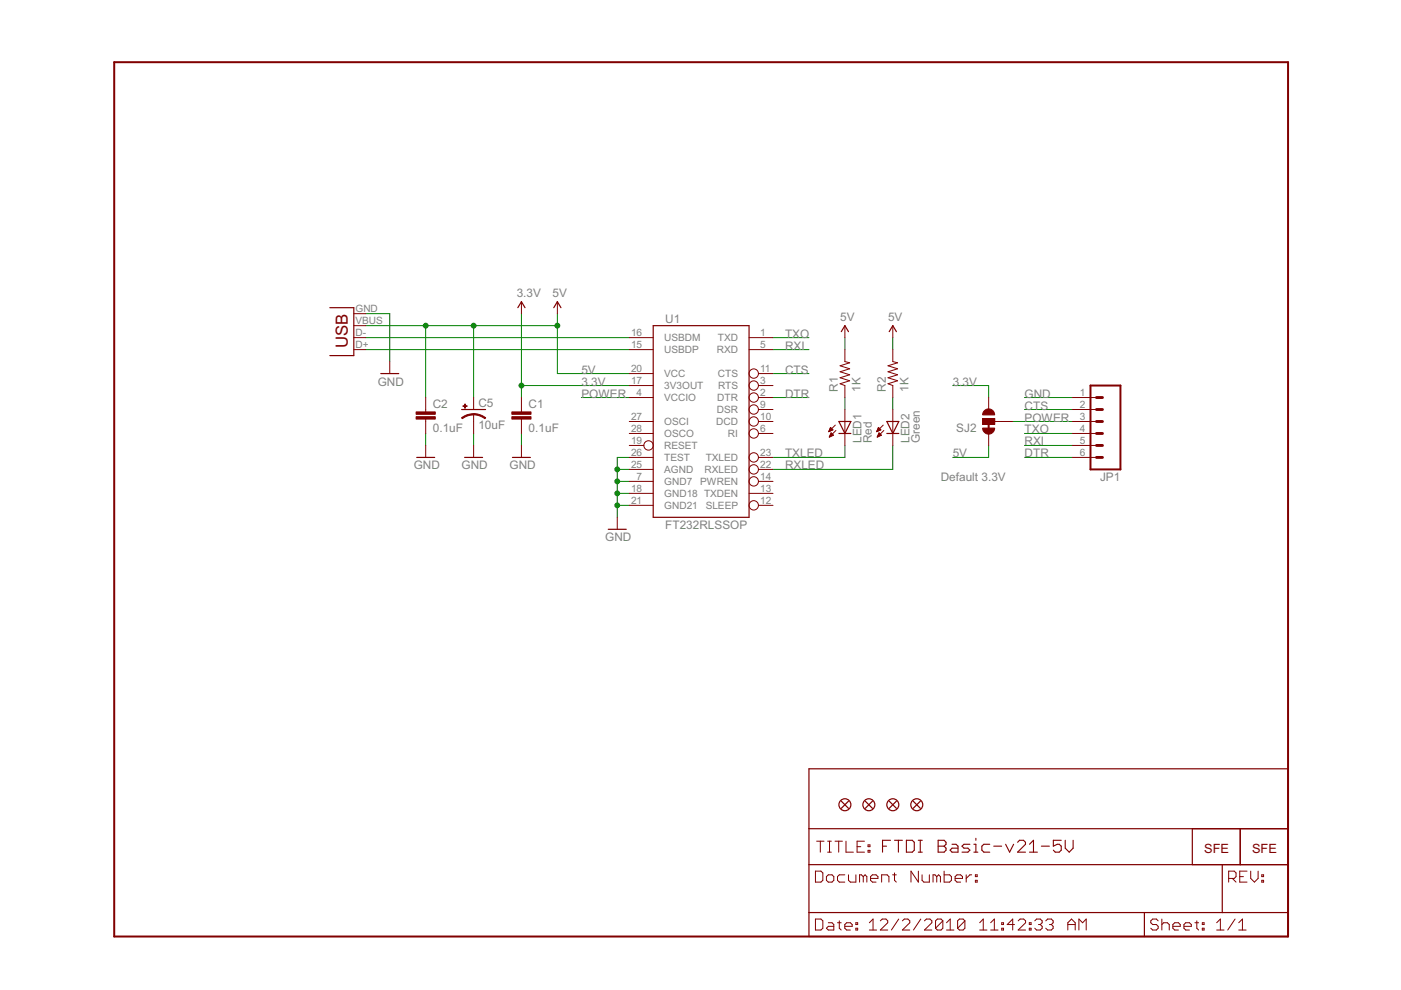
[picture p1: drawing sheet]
<svg xmlns="http://www.w3.org/2000/svg" width="297mm" height="210mm" viewBox="0 0 297 210" stroke-linecap="round" stroke-linejoin="round" font-family="sans-serif">
<g fill="#008000" stroke="#008000" stroke-width=".21">
<path d="M110.6 91.9v2.5z"/>
<path d="M77.6 66.5h5z"/>
<path d="M82.6 66.5v10.2z"/>
<path d="M130.9 97h2.5z"/>
<path d="M130.9 97v2.5z"/>
<path d="M130.9 99.5h2.5z"/>
<path d="M130.9 99.5v2.6z"/>
<path d="M130.9 102.1h2.5z"/>
<path d="M130.9 104.6h2.5z"/>
<path d="M130.9 102.1v2.5z"/>
<path d="M130.9 107.1h2.5z"/>
<path d="M130.9 104.6v2.5z"/>
<path d="M130.9 107.1v2.6z"/>
<path d="M90.3 91.9v2.5z"/>
<path d="M100.4 91.9v2.5z"/>
<path d="M217.2 84.3h10.2z"/>
<path d="M77.6 71.6h55.8z"/>
<path d="M77.6 74.1h55.8z"/>
<path d="M163.9 79.2h7.6z"/>
<path d="M217.2 86.8h10.2z"/>
<path d="M163.9 84.3h7.6z"/>
<path d="M217.2 97h10.2z"/>
<path d="M110.6 66.5v15.2z"/>
<path d="M110.6 81.7h22.8z"/>
<path d="M110.6 81.7v2.6z"/>
<path d="M209.6 81.7v2.6z"/>
<path d="M202 81.7h7.6z"/>
<path d="M163.9 97h15.2z"/>
<path d="M179.1 94.4v2.6z"/>
<path d="M163.9 99.5h25.4z"/>
<path d="M189.3 94.4v5.1z"/>
<path d="M179.1 84.3v2.5z"/>
<path d="M189.3 84.3v2.5z"/>
<path d="M163.9 71.6h7.6z"/>
<path d="M217.2 91.9h10.2z"/>
<path d="M163.9 74.1h7.6z"/>
<path d="M217.2 94.4h10.2z"/>
<path d="M123.3 84.3h10.1z"/>
<path d="M214.7 89.4h12.7z"/>
<path d="M90.3 69h10.1z"/>
<path d="M100.4 69h17.8z"/>
<path d="M118.2 69v10.2z"/>
<path d="M118.2 79.2h15.2z"/>
<path d="M100.4 69v15.3z"/>
<path d="M90.3 69v15.3z"/>
<path d="M77.6 69h12.7z"/>
<path d="M118.2 66.5v2.5z"/>
<path d="M179.1 71.6v2.5z"/>
<path d="M189.3 71.6v2.5z"/>
<path d="M209.6 94.4v2.6z"/>
<path d="M202 97h7.6z"/>
<circle cx="130.9" cy="99.5" r=".51"/>
<circle cx="130.9" cy="102.1" r=".51"/>
<circle cx="130.9" cy="104.6" r=".51"/>
<circle cx="130.9" cy="107.1" r=".51"/>
<circle cx="110.6" cy="81.7" r=".51"/>
<circle cx="100.4" cy="69" r=".51"/>
<circle cx="90.3" cy="69" r=".51"/>
<circle cx="118.2" cy="69" r=".51"/>
</g>
<g fill="#800000" stroke="#800000" stroke-width=".42">
<path d="M209.6 89.4v2z"/>
<path d="M24.2 13.2h248.9z"/>
<path d="M273.1 13.2v185.4z"/>
<path d="M24.2 13.2v185.4z"/>
<path d="M24.2 198.6h248.9z"/>
<path d="M231.2 81.7h6.4z"/>
<path d="M237.6 81.7v17.8z"/>
<path d="M231.2 81.7v17.8z"/>
<path d="M231.2 99.5h6.4z"/>
</g>
<g fill="#800000" stroke="#800000" stroke-width=".21">
<path d="M90.3 84.3v2.5z"/>
<path d="M90.3 89.4v2.5z"/>
<path d="M90.3 86.8v.5z"/>
<path d="M90.3 88.9v.5z"/>
<path d="M100.4 87.8v1.6z"/>
<path d="M100.4 84.3v2.5z"/>
<path d="M100.4 89.4v2.5z"/>
<path d="M110.6 84.3v2.5z"/>
<path d="M110.6 89.4v2.5z"/>
<path d="M110.6 86.8v.5z"/>
<path d="M110.6 88.9v.5z"/>
<path d="M75 74.1h2.6z"/>
<path d="M75 71.6h2.6z"/>
<path d="M75 69h2.6z"/>
<path d="M75 66.5h2.6z"/>
<path d="M110.6 94.4v2.6z"/>
<path d="M130.9 109.7v2.5z"/>
<path d="M82.6 76.7v2.5z"/>
<path d="M110.6 64v2.5z"/>
<path d="M172.9 194.9v2.3z"/>
<path d="M172.9 197.2h1.2z"/>
<path d="M174.1 197.2l.4-.4z"/>
<path d="M174.5 195.2v1.6z"/>
<path d="M174.1 194.9l.4 .3z"/>
<path d="M172.9 194.9h1.2z"/>
<path d="M175.6 195.6h.8z"/>
<path d="M176.4 195.6l.4 .4z"/>
<path d="M176.8 196v1.2z"/>
<path d="M175.6 197.2h1.2z"/>
<path d="M175.2 196.8l.4 .4z"/>
<path d="M175.2 196.8l.4-.4z"/>
<path d="M175.6 196.4h1.2z"/>
<path d="M177.9 195.2v1.6z"/>
<path d="M177.9 196.8l.5 .4z"/>
<path d="M177.6 195.6h.8z"/>
<path d="M179.5 197.2h.8z"/>
<path d="M179.1 196.8l.4 .4z"/>
<path d="M179.1 196v.8z"/>
<path d="M179.1 196l.4-.4z"/>
<path d="M179.5 195.6h.8z"/>
<path d="M180.3 195.6l.4 .4z"/>
<path d="M180.7 196v.4z"/>
<path d="M179.1 196.4h1.6z"/>
<path d="M181.5 195.6h.3z"/>
<path d="M181.8 195.6v.4z"/>
<path d="M181.5 196h.3z"/>
<path d="M181.5 195.6v.4z"/>
<path d="M181.5 196.8h.3z"/>
<path d="M181.8 196.8v.4z"/>
<path d="M181.5 197.2h.3z"/>
<path d="M181.5 196.8v.4z"/>
<path d="M184.3 195.6l.8-.7z"/>
<path d="M185.1 194.9v2.3z"/>
<path d="M184.3 197.2h1.6z"/>
<path d="M186.6 197.2h1.6z"/>
<path d="M186.6 197.2l1.6-1.6z"/>
<path d="M188.2 195.2v.4z"/>
<path d="M187.8 194.9l.4 .3z"/>
<path d="M187 194.9h.8z"/>
<path d="M186.6 195.2l.4-.3z"/>
<path d="M190.5 194.9l-1.5 2.3z"/>
<path d="M191.3 197.2h1.6z"/>
<path d="M191.3 197.2l1.6-1.6z"/>
<path d="M192.9 195.2v.4z"/>
<path d="M192.5 194.9l.4 .3z"/>
<path d="M191.7 194.9h.8z"/>
<path d="M191.3 195.2l.4-.3z"/>
<path d="M195.2 194.9l-1.5 2.3z"/>
<path d="M196 197.2h1.6z"/>
<path d="M196 197.2l1.6-1.6z"/>
<path d="M197.6 195.2v.4z"/>
<path d="M197.2 194.9l.4 .3z"/>
<path d="M196.4 194.9h.8z"/>
<path d="M196 195.2l.4-.3z"/>
<path d="M198.4 195.2v1.6z"/>
<path d="M198.4 195.2l.3-.3z"/>
<path d="M198.7 194.9h.8z"/>
<path d="M199.5 194.9l.4 .3z"/>
<path d="M199.9 195.2v1.6z"/>
<path d="M199.9 196.8l-.4 .4z"/>
<path d="M198.7 197.2h.8z"/>
<path d="M198.4 196.8l.3 .4z"/>
<path d="M199.9 195.2l-1.5 1.6z"/>
<path d="M200.7 195.6l.8-.7z"/>
<path d="M201.5 194.9v2.3z"/>
<path d="M200.7 197.2h1.5z"/>
<path d="M203 195.2v1.6z"/>
<path d="M203 195.2l.4-.3z"/>
<path d="M203.4 194.9h.8z"/>
<path d="M204.2 194.9l.4 .3z"/>
<path d="M204.6 195.2v1.6z"/>
<path d="M204.6 196.8l-.4 .4z"/>
<path d="M203.4 197.2h.8z"/>
<path d="M203 196.8l.4 .4z"/>
<path d="M204.6 195.2l-1.6 1.6z"/>
<path d="M208.5 194.9l-.8 .7z"/>
<path d="M208.5 194.9v2.3z"/>
<path d="M207.7 197.2h1.6z"/>
<path d="M210 195.6l.8-.7z"/>
<path d="M210.8 194.9v2.3z"/>
<path d="M210 197.2h1.6z"/>
<path d="M212.4 195.6h.4z"/>
<path d="M212.8 195.6v.4z"/>
<path d="M212.4 196h.4z"/>
<path d="M212.4 195.6v.4z"/>
<path d="M212.4 196.8h.4z"/>
<path d="M212.8 196.8v.4z"/>
<path d="M212.4 197.2h.4z"/>
<path d="M212.4 196.8v.4z"/>
<path d="M214.7 194.9v2.3z"/>
<path d="M214.7 194.9l-1.1 1.1z"/>
<path d="M213.6 196h1.5z"/>
<path d="M215.9 197.2h1.5z"/>
<path d="M215.9 197.2l1.5-1.6z"/>
<path d="M217.4 195.2v.4z"/>
<path d="M217 194.9l.4 .3z"/>
<path d="M216.3 194.9h.7z"/>
<path d="M215.9 195.2l.4-.3z"/>
<path d="M218.2 195.6h.4z"/>
<path d="M218.6 195.6v.4z"/>
<path d="M218.2 196h.4z"/>
<path d="M218.2 195.6v.4z"/>
<path d="M218.2 196.8h.4z"/>
<path d="M218.6 196.8v.4z"/>
<path d="M218.2 197.2h.4z"/>
<path d="M218.2 196.8v.4z"/>
<path d="M219.8 194.9l-.4 .3z"/>
<path d="M219.8 194.9h.8z"/>
<path d="M220.6 194.9l.4 .3z"/>
<path d="M221 195.2v.4z"/>
<path d="M220.6 196l.4-.4z"/>
<path d="M220.2 196h.4z"/>
<path d="M220.6 196l.4 .4z"/>
<path d="M221 196.4v.4z"/>
<path d="M220.6 197.2l.4-.4z"/>
<path d="M219.8 197.2h.8z"/>
<path d="M219.4 196.8l.4 .4z"/>
<path d="M221.7 195.2l.4-.3z"/>
<path d="M222.1 194.9h.8z"/>
<path d="M222.9 194.9l.4 .3z"/>
<path d="M223.3 195.2v.4z"/>
<path d="M223.3 195.6l-.4 .4z"/>
<path d="M222.5 196h.4z"/>
<path d="M222.9 196l.4 .4z"/>
<path d="M223.3 196.4v.4z"/>
<path d="M223.3 196.8l-.4 .4z"/>
<path d="M222.1 197.2h.8z"/>
<path d="M221.7 196.8l.4 .4z"/>
<path d="M226.4 195.6v1.6z"/>
<path d="M226.4 195.6l.8-.7z"/>
<path d="M227.2 194.9l.8 .7z"/>
<path d="M228 195.6v1.6z"/>
<path d="M226.4 196h1.6z"/>
<path d="M228.7 194.9v2.3z"/>
<path d="M228.7 194.9l.8 .7z"/>
<path d="M230.3 194.9l-.8 .7z"/>
<path d="M230.3 194.9v2.3z"/>
<path d="M245.2 194.9l.4 .3z"/>
<path d="M244.4 194.9h.8z"/>
<path d="M244 195.2l.4-.3z"/>
<path d="M244 195.2v.4z"/>
<path d="M244 195.6l.4 .4z"/>
<path d="M244.4 196h.8z"/>
<path d="M245.2 196l.4 .4z"/>
<path d="M245.6 196.4v.4z"/>
<path d="M245.6 196.8l-.4 .4z"/>
<path d="M244.4 197.2h.8z"/>
<path d="M244 196.8l.4 .4z"/>
<path d="M246.3 194.9v2.3z"/>
<path d="M246.3 196l.4-.4z"/>
<path d="M246.7 195.6h.8z"/>
<path d="M247.5 195.6l.4 .4z"/>
<path d="M247.9 196v1.2z"/>
<path d="M249.1 197.2h.8z"/>
<path d="M248.7 196.8l.4 .4z"/>
<path d="M248.7 196v.8z"/>
<path d="M248.7 196l.4-.4z"/>
<path d="M249.1 195.6h.8z"/>
<path d="M249.9 195.6l.3 .4z"/>
<path d="M250.2 196v.4z"/>
<path d="M248.7 196.4h1.5z"/>
<path d="M251.4 197.2h.8z"/>
<path d="M251 196.8l.4 .4z"/>
<path d="M251 196v.8z"/>
<path d="M251 196l.4-.4z"/>
<path d="M251.4 195.6h.8z"/>
<path d="M252.2 195.6l.4 .4z"/>
<path d="M252.6 196v.4z"/>
<path d="M251 196.4h1.6z"/>
<path d="M253.7 195.2v1.6z"/>
<path d="M253.7 196.8l.4 .4z"/>
<path d="M253.3 195.6h.8z"/>
<path d="M254.9 195.6h.4z"/>
<path d="M255.3 195.6v.4z"/>
<path d="M254.9 196h.4z"/>
<path d="M254.9 195.6v.4z"/>
<path d="M254.9 196.8h.4z"/>
<path d="M255.3 196.8v.4z"/>
<path d="M254.9 197.2h.4z"/>
<path d="M254.9 196.8v.4z"/>
<path d="M258 195.6l.7-.7z"/>
<path d="M258.7 194.9v2.3z"/>
<path d="M258 197.2h1.5z"/>
<path d="M261.9 194.9l-1.6 2.3z"/>
<path d="M262.6 195.6l.8-.7z"/>
<path d="M263.4 194.9v2.3z"/>
<path d="M262.6 197.2h1.6z"/>
<path d="M260.5 184.7v2.3z"/>
<path d="M260.5 184.7h1.2z"/>
<path d="M261.7 184.7l.4 .4z"/>
<path d="M262.1 185.1v.8z"/>
<path d="M262.1 185.9l-.4 .3z"/>
<path d="M260.5 186.2h1.2z"/>
<path d="M261.3 186.2l.8 .8z"/>
<path d="M262.8 184.7h1.6z"/>
<path d="M262.8 184.7v2.3z"/>
<path d="M262.8 187h1.6z"/>
<path d="M262.8 185.9h.8z"/>
<path d="M265.2 184.7v1.5z"/>
<path d="M265.2 186.2l.8 .8z"/>
<path d="M266 187l.7-.8z"/>
<path d="M266.7 184.7v1.5z"/>
<path d="M267.5 185.5h.4z"/>
<path d="M267.9 185.5v.4z"/>
<path d="M267.5 185.9h.4z"/>
<path d="M267.5 185.5v.4z"/>
<path d="M267.5 186.6h.4z"/>
<path d="M267.9 186.6v.4z"/>
<path d="M267.5 187h.4z"/>
<path d="M267.5 186.6v.4z"/>
<path d="M173.9 178.4v2.3z"/>
<path d="M173.1 178.4h1.6z"/>
<path d="M175.5 180.7h.8z"/>
<path d="M175.9 178.4v2.3z"/>
<path d="M175.5 178.4h.8z"/>
<path d="M177.8 178.4v2.3z"/>
<path d="M177 178.4h1.6z"/>
<path d="M179.4 178.4v2.3z"/>
<path d="M179.4 180.7h1.5z"/>
<path d="M181.7 178.4h1.6z"/>
<path d="M181.7 178.4v2.3z"/>
<path d="M181.7 180.7h1.6z"/>
<path d="M181.7 179.5h.8z"/>
<path d="M184 179.1h.4z"/>
<path d="M184.4 179.1v.4z"/>
<path d="M184 179.5h.4z"/>
<path d="M184 179.1v.4z"/>
<path d="M184 180.3h.4z"/>
<path d="M184.4 180.3v.4z"/>
<path d="M184 180.7h.4z"/>
<path d="M184 180.3v.4z"/>
<path d="M172.9 184.7v2.3z"/>
<path d="M172.9 187h1.2z"/>
<path d="M174.1 187l.4-.4z"/>
<path d="M174.5 185.1v1.5z"/>
<path d="M174.1 184.7l.4 .4z"/>
<path d="M172.9 184.7h1.2z"/>
<path d="M175.6 187h.8z"/>
<path d="M176.4 187l.4-.4z"/>
<path d="M176.8 185.9v.7z"/>
<path d="M176.4 185.5l.4 .4z"/>
<path d="M175.6 185.5h.8z"/>
<path d="M175.2 185.9l.4-.4z"/>
<path d="M175.2 185.9v.7z"/>
<path d="M175.2 186.6l.4 .4z"/>
<path d="M177.9 185.5h1.2z"/>
<path d="M177.9 185.5l-.3 .4z"/>
<path d="M177.6 185.9v.7z"/>
<path d="M177.6 186.6l.3 .4z"/>
<path d="M177.9 187h1.2z"/>
<path d="M179.9 185.5v1.1z"/>
<path d="M179.9 186.6l.4 .4z"/>
<path d="M180.3 187h1.2z"/>
<path d="M181.5 185.5v1.5z"/>
<path d="M182.2 185.5v1.5z"/>
<path d="M182.2 185.5h.4z"/>
<path d="M182.6 185.5l.4 .4z"/>
<path d="M183 185.9v1.1z"/>
<path d="M183 185.9l.4-.4z"/>
<path d="M183.4 185.5l.4 .4z"/>
<path d="M183.8 185.9v1.1z"/>
<path d="M185 187h.7z"/>
<path d="M184.6 186.6l.4 .4z"/>
<path d="M184.6 185.9v.7z"/>
<path d="M184.6 185.9l.4-.4z"/>
<path d="M185 185.5h.7z"/>
<path d="M185.7 185.5l.4 .4z"/>
<path d="M186.1 185.9v.3z"/>
<path d="M184.6 186.2h1.5z"/>
<path d="M186.9 185.5v1.5z"/>
<path d="M186.9 185.5h1.2z"/>
<path d="M188.1 185.5l.4 .4z"/>
<path d="M188.5 185.9v1.1z"/>
<path d="M189.7 185.1v1.5z"/>
<path d="M189.7 186.6l.3 .4z"/>
<path d="M189.3 185.5h.7z"/>
<path d="M193.1 184.7v2.3z"/>
<path d="M193.1 184.7l1.6 2.3z"/>
<path d="M194.7 184.7v2.3z"/>
<path d="M195.5 185.5v1.1z"/>
<path d="M195.5 186.6l.4 .4z"/>
<path d="M195.9 187h1.1z"/>
<path d="M197 185.5v1.5z"/>
<path d="M197.8 185.5v1.5z"/>
<path d="M197.8 185.5h.4z"/>
<path d="M198.2 185.5l.4 .4z"/>
<path d="M198.6 185.9v1.1z"/>
<path d="M198.6 185.9l.4-.4z"/>
<path d="M199 185.5l.4 .4z"/>
<path d="M199.4 185.9v1.1z"/>
<path d="M200.2 184.7v2.3z"/>
<path d="M200.2 187h1.1z"/>
<path d="M201.7 186.6l-.4 .4z"/>
<path d="M201.7 185.9v.7z"/>
<path d="M201.3 185.5l.4 .4z"/>
<path d="M200.2 185.5h1.1z"/>
<path d="M202.9 187h.8z"/>
<path d="M202.5 186.6l.4 .4z"/>
<path d="M202.5 185.9v.7z"/>
<path d="M202.5 185.9l.4-.4z"/>
<path d="M202.9 185.5h.8z"/>
<path d="M203.7 185.5l.4 .4z"/>
<path d="M204.1 185.9v.3z"/>
<path d="M202.5 186.2h1.6z"/>
<path d="M204.9 185.5v1.5z"/>
<path d="M204.9 186.2l.7-.7z"/>
<path d="M205.6 185.5h.4z"/>
<path d="M206.8 185.5h.4z"/>
<path d="M207.2 185.5v.4z"/>
<path d="M206.8 185.9h.4z"/>
<path d="M206.8 185.5v.4z"/>
<path d="M206.8 186.6h.4z"/>
<path d="M207.2 186.6v.4z"/>
<path d="M206.8 187h.4z"/>
<path d="M206.8 186.6v.4z"/>
<path d="M133.4 94.4h3.1z"/>
<path d="M133.4 89.4h5.1z"/>
<path d="M133.4 91.9h5.1z"/>
<path d="M160.8 86.8h3.1z"/>
<path d="M160.8 89.4h3.1z"/>
<path d="M160.8 91.9h3.1z"/>
<path d="M133.4 81.7h5.1z"/>
<path d="M133.4 71.6h5.1z"/>
<path d="M133.4 74.1h5.1z"/>
<path d="M133.4 102.1h5.1z"/>
<path d="M133.4 104.6h5.1z"/>
<path d="M133.4 107.1h5.1z"/>
<path d="M158.8 71.6h5.1z"/>
<path d="M158.8 74.1h5.1z"/>
<path d="M133.4 84.3h5.1z"/>
<path d="M133.4 99.5h5.1z"/>
<path d="M133.4 97h5.1z"/>
<path d="M133.4 79.2h5.1z"/>
<path d="M160.8 97h3.1z"/>
<path d="M160.8 99.5h3.1z"/>
<path d="M160.8 81.7h3.1z"/>
<path d="M160.8 79.2h3.1z"/>
<path d="M160.8 84.3h3.1z"/>
<path d="M160.8 102.1h3.1z"/>
<path d="M158.8 104.6h5.1z"/>
<path d="M160.8 107.1h3.1z"/>
<path d="M90.3 94.4v2.6z"/>
<path d="M100.4 94.4v2.6z"/>
<path d="M179.1 74.1v2.6z"/>
<path d="M179.1 81.7v2.6z"/>
<path d="M178.1 81.4l1 .3z"/>
<path d="M178.1 81.4l2-.7z"/>
<path d="M178.1 80.1l2 .6z"/>
<path d="M178.1 80.1l2-.6z"/>
<path d="M178.1 78.8l2 .7z"/>
<path d="M178.1 78.8l2-.6z"/>
<path d="M178.1 77.6l2 .6z"/>
<path d="M178.1 77.6l2-.7z"/>
<path d="M179.1 76.7l1 .2z"/>
<path d="M189.3 74.1v2.6z"/>
<path d="M189.3 81.7v2.6z"/>
<path d="M188.3 81.4l1 .3z"/>
<path d="M188.3 81.4l2-.7z"/>
<path d="M188.3 80.1l2 .6z"/>
<path d="M188.3 80.1l2-.6z"/>
<path d="M188.3 78.8l2 .7z"/>
<path d="M188.3 78.8l2-.6z"/>
<path d="M188.3 77.6l2 .6z"/>
<path d="M188.3 77.6l2-.7z"/>
<path d="M189.3 76.7l1 .2z"/>
<path d="M179.1 91.9v2.5z"/>
<path d="M179.1 86.8v2.6z"/>
<path d="M179.1 89.4v2.5z"/>
<path d="M177.1 90.1l-1.4 1.4z"/>
<path d="M177.2 91.3l-1.4 1.4z"/>
<path d="M176.1 90.6l-.4 .9z"/>
<path d="M176.1 90.6l.5 .5z"/>
<path d="M175.7 91.5l.9-.4z"/>
<path d="M175.8 91.4h.3z"/>
<path d="M175.8 91.2h.5z"/>
<path d="M175.9 91.1h.7z"/>
<path d="M175.9 91h.6z"/>
<path d="M176 90.9h.3z"/>
<path d="M176 90.8h.2z"/>
<path d="M176.2 91.8l-.4 .9z"/>
<path d="M176.2 91.8l.5 .5z"/>
<path d="M175.8 92.7l.9-.4z"/>
<path d="M175.9 92.6h.1z"/>
<path d="M175.9 92.5h.4z"/>
<path d="M176 92.3h.6z"/>
<path d="M176 92.2h.7z"/>
<path d="M176.1 92.1h.4z"/>
<path d="M176.1 92h.3z"/>
<path d="M189.3 91.9v2.5z"/>
<path d="M189.3 86.8v2.6z"/>
<path d="M189.3 89.4v2.5z"/>
<path d="M187.3 90.1l-1.4 1.4z"/>
<path d="M187.4 91.3l-1.4 1.4z"/>
<path d="M186.2 90.6l-.3 .9z"/>
<path d="M186.2 90.6l.6 .5z"/>
<path d="M185.9 91.5l.9-.4z"/>
<path d="M185.9 91.4h.3z"/>
<path d="M186 91.2h.5z"/>
<path d="M186 91.1h.7z"/>
<path d="M186.1 91h.5z"/>
<path d="M186.1 90.9h.4z"/>
<path d="M186.2 90.8h.2z"/>
<path d="M186.4 91.8l-.4 .9z"/>
<path d="M186.4 91.8l.5 .5z"/>
<path d="M186 92.7l.9-.4z"/>
<path d="M186 92.6h.2z"/>
<path d="M186.1 92.5h.4z"/>
<path d="M186.1 92.3h.7z"/>
<path d="M186.2 92.2h.6z"/>
<path d="M186.2 92.1h.5z"/>
<path d="M186.3 92h.3z"/>
<path d="M186.3 91.9h.2z"/>
<path d="M209.6 84.3v2.5z"/>
<path d="M209.6 91.9v2.5z"/>
<path d="M208.3 88.7h2.6z"/>
<path d="M210.9 88.7v.7z"/>
<path d="M210.9 89.4v.6z"/>
<path d="M208.3 90h2.6z"/>
<path d="M212.2 89.4h2.5z"/>
<path d="M208.3 88.7v1.3z"/>
<path d="M210.9 89.4h1.3z"/>
<path d="M179.1 69v2.6z"/>
<path d="M118.2 64v2.5z"/>
<path d="M189.3 69v2.6z"/>
<path d="M227.4 84.3h5.1z"/>
<path d="M227.4 86.8h5.1z"/>
<path d="M227.4 89.4h5.1z"/>
<path d="M227.4 91.9h5.1z"/>
<path d="M227.4 94.4h5.1z"/>
<path d="M227.4 97h5.1z"/>
<path d="M100.4 87.7l1.4 .2 1.2 .7-.2 .2-1.4-.7-1-.2z" fill-rule="evenodd"/>
<path d="M97.9 88.6l1.2-.7 1.3-.2v.3l-1 .1-1.4 .7z" fill-rule="evenodd"/>
<path d="M208.8 87a1.27 1.27 0 0 1 1.3-.2 1.27 1.27 0 0 1 .8 1.2h-2.6l.1-.5z" fill-rule="evenodd"/>
<path d="M208.3 90.8h2.6a1.27 1.27 0 0 1-1.3 1.3 1.27 1.27 0 0 1-1.3-1.3z" fill-rule="evenodd"/>
</g>
<g fill="#800000" stroke="#800000" stroke-width=".21">
<path d="M88.2 88.3h4.1v.6h-4.1z"/>
<path d="M88.2 87.3h4.1v.5h-4.1z"/>
<path d="M98.1 86h.9v.2h-.9z"/>
<path d="M98.5 85.7h.2v.9h-.2z"/>
<path d="M108.5 88.3h4.1v.6h-4.1z"/>
<path d="M108.5 87.3h4.1v.5h-4.1z"/>
<path d="M208.3 88.7h2.6v1.3h-2.6z"/>
</g>
<g fill="#800000" stroke="#800000" stroke-width=".25">
<path d="M97.9 86.8h5.1z"/>
<path d="M69.9 75.4h5.1z"/>
<path d="M75 65.2v10.2z"/>
<path d="M69.9 65.2h5.1z"/>
<path d="M108.6 97h3.9z"/>
<path d="M129 112.2h3.8z"/>
<path d="M80.7 79.2h3.8z"/>
<path d="M110.6 64l.7 1.2z"/>
<path d="M110.6 64l-.8 1.2z"/>
<path d="M171.5 198.6h71.1z"/>
<path d="M259.1 183.3h14z"/>
<path d="M171.5 193.5v5.1z"/>
<path d="M171.5 193.5h71.1z"/>
<path d="M171.5 183.3v10.2z"/>
<path d="M273.1 183.3v10.2z"/>
<path d="M242.6 193.5v5.1z"/>
<path d="M242.6 193.5h16.5z"/>
<path d="M242.6 198.6h30.5z"/>
<path d="M259.1 183.3v10.2z"/>
<path d="M171.5 183.3h87.6z"/>
<path d="M259.1 193.5h14z"/>
<path d="M273.1 193.5v5.1z"/>
<path d="M171.5 175.7v7.6z"/>
<path d="M171.5 163h101.6z"/>
<path d="M273.1 163v12.7z"/>
<path d="M171.5 175.7h101.6z"/>
<path d="M171.5 163v12.7z"/>
<path d="M273.1 175.7v7.6z"/>
<path d="M263 175.7v7.6z"/>
<path d="M263 183.3h10.1z"/>
<path d="M263 175.7h10.1z"/>
<path d="M138.5 69h20.3z"/>
<path d="M158.8 69v40.7z"/>
<path d="M138.5 109.7h20.3z"/>
<path d="M138.5 69v40.7z"/>
<path d="M88.3 97h3.9z"/>
<path d="M98.5 97h3.8z"/>
<path d="M180.4 89.4l-1.3 2.5z"/>
<path d="M177.9 89.4l1.2 2.5z"/>
<path d="M179.1 91.9h1.3z"/>
<path d="M177.9 91.9h1.2z"/>
<path d="M179.1 89.4h1.3z"/>
<path d="M177.9 89.4h1.2z"/>
<path d="M190.6 89.4l-1.3 2.5z"/>
<path d="M188 89.4l1.3 2.5z"/>
<path d="M189.3 91.9h1.3z"/>
<path d="M188 91.9h1.3z"/>
<path d="M189.3 89.4h1.3z"/>
<path d="M188 89.4h1.3z"/>
<path d="M179.1 69l.8 1.3z"/>
<path d="M179.1 69l-.7 1.3z"/>
<path d="M118.2 64l.7 1.2z"/>
<path d="M118.2 64l-.8 1.2z"/>
<path d="M189.3 69l.8 1.3z"/>
<path d="M189.3 69l-.8 1.3z"/>
<path d="M252.8 175.7v7.6z"/>
<path d="M252.8 183.3h10.2z"/>
<path d="M252.8 175.7h10.2z"/>
<path d="M178.4 169.9l1.5 1.5z"/>
<path d="M178.4 171.4l1.5-1.5z"/>
<path d="M183.5 169.9l1.5 1.5z"/>
<path d="M183.5 171.4l1.5-1.5z"/>
<path d="M188.5 169.9l1.6 1.5z"/>
<path d="M188.5 171.4l1.6-1.5z"/>
<path d="M193.6 169.9l1.5 1.5z"/>
<path d="M193.6 171.4l1.5-1.5z"/>
</g>
<g fill="#800000" stroke="#800000" stroke-width=".23">
<path d="M187.1 178.2v2.5z"/>
<path d="M187.1 178.2h1.7z"/>
<path d="M187.1 179.4h.9z"/>
<path d="M190.5 178.2v2.5z"/>
<path d="M189.7 178.2h1.6z"/>
<path d="M192.2 178.2v2.5z"/>
<path d="M192.2 180.7h1.2z"/>
<path d="M193.4 180.7l.4-.4z"/>
<path d="M193.8 178.6v1.7z"/>
<path d="M193.4 178.2l.4 .4z"/>
<path d="M192.2 178.2h1.2z"/>
<path d="M194.7 180.7h.8z"/>
<path d="M195.1 178.2v2.5z"/>
<path d="M194.7 178.2h.8z"/>
<path d="M198.9 178.2v2.5z"/>
<path d="M198.9 178.2h1.3z"/>
<path d="M200.2 178.2l.4 .4z"/>
<path d="M200.6 178.6v.4z"/>
<path d="M200.6 179l-.4 .4z"/>
<path d="M200.2 179.4l.4 .4z"/>
<path d="M200.6 179.8v.5z"/>
<path d="M200.6 180.3l-.4 .4z"/>
<path d="M198.9 180.7h1.3z"/>
<path d="M198.9 179.4h1.3z"/>
<path d="M201.8 179h.9z"/>
<path d="M202.7 179l.4 .4z"/>
<path d="M203.1 179.4v1.3z"/>
<path d="M201.8 180.7h1.3z"/>
<path d="M201.4 180.3l.4 .4z"/>
<path d="M201.8 179.8l-.4 .5z"/>
<path d="M201.8 179.8h1.3z"/>
<path d="M204 180.7h1.2z"/>
<path d="M205.2 180.7l.4-.4z"/>
<path d="M205.2 179.8l.4 .5z"/>
<path d="M204.4 179.8h.8z"/>
<path d="M204 179.4l.4 .4z"/>
<path d="M204 179.4l.4-.4z"/>
<path d="M204.4 179h1.2z"/>
<path d="M206.5 179h.4z"/>
<path d="M206.9 179v1.7z"/>
<path d="M206.5 180.7h.8z"/>
<path d="M206.9 177.7v.5z"/>
<path d="M208.6 179h1.2z"/>
<path d="M208.2 179.4l.4-.4z"/>
<path d="M208.2 179.4v.9z"/>
<path d="M208.2 180.3l.4 .4z"/>
<path d="M208.6 180.7h1.2z"/>
<path d="M210.7 179.4h1.7z"/>
<path d="M213.2 179l.9 1.7z"/>
<path d="M214.9 179l-.8 1.7z"/>
<path d="M215.8 180.7h1.6z"/>
<path d="M217.4 179l-1.6 1.7z"/>
<path d="M217.4 178.6v.4z"/>
<path d="M217 178.2l.4 .4z"/>
<path d="M216.2 178.2h.8z"/>
<path d="M216.2 178.2l-.4 .4z"/>
<path d="M218.3 179l.8-.8z"/>
<path d="M219.1 178.2v2.5z"/>
<path d="M218.3 180.7h1.6z"/>
<path d="M220.8 179.4h1.7z"/>
<path d="M223.3 178.2h1.7z"/>
<path d="M223.3 178.2v1.2z"/>
<path d="M223.3 179.4l.9-.4z"/>
<path d="M224.2 179h.4z"/>
<path d="M224.6 179l.4 .4z"/>
<path d="M225 179.4v.9z"/>
<path d="M225 180.3l-.4 .4z"/>
<path d="M223.7 180.7h.9z"/>
<path d="M223.3 180.3l.4 .4z"/>
<path d="M225.8 178.2v1.6z"/>
<path d="M225.8 179.8l.9 .9z"/>
<path d="M227.5 179.8l-.8 .9z"/>
<path d="M227.5 178.2v1.6z"/>
</g>
<g fill="none" stroke="#800000" stroke-width=".21">
<circle cx="159.8" cy="79.2" r=".99"/>
<circle cx="137.5" cy="94.4" r=".99"/>
<circle cx="159.8" cy="89.4" r=".99"/>
<circle cx="159.8" cy="86.8" r=".99"/>
<circle cx="159.8" cy="91.9" r=".99"/>
<circle cx="159.8" cy="99.5" r=".99"/>
<circle cx="159.8" cy="97" r=".99"/>
<circle cx="159.8" cy="81.7" r=".99"/>
<circle cx="159.8" cy="84.3" r=".99"/>
<circle cx="159.8" cy="102.1" r=".99"/>
<circle cx="159.8" cy="107.1" r=".99"/>
</g>
<g fill="#800000" stroke="#800000" stroke-width=".61">
<path d="M232.5 89.4h1.2z"/>
<path d="M232.5 86.8h1.2z"/>
<path d="M232.5 84.3h1.2z"/>
<path d="M232.5 94.4h1.2z"/>
<path d="M232.5 91.9h1.2z"/>
<path d="M232.5 97h1.2z"/>
</g>
<g fill="none" stroke="#800000" stroke-width=".25">
<circle cx="179.1" cy="170.6" r="1.27"/>
<circle cx="184.2" cy="170.6" r="1.27"/>
<circle cx="189.3" cy="170.6" r="1.27"/>
<circle cx="194.4" cy="170.6" r="1.27"/>
</g>
<text font-size="4" fill="#800000" x="73.7" y="73.9" transform="rotate(-90 73.7 73.9)">USB</text>
<g font-size="3" fill="#800000">
<text x="255.3" y="180.8">SFE</text>
<text x="265.5" y="180.8">SFE</text>
</g>
<g font-size="2.8" fill="#808080">
<text x="109.5" y="63">3.3V</text>
<text x="117.2" y="63">5V</text>
<text x="141" y="68.5">U1</text>
<text x="166.4" y="71.6">TXO</text>
<text x="178.1" y="68">5V</text>
<text x="188.3" y="68">5V</text>
<text x="166.4" y="74.1">RXI</text>
<text x="80.1" y="81.7">GND</text>
<text x="123.3" y="81.7">3.3V</text>
<text x="123.3" y="79.2">5V</text>
<text x="166.4" y="79.2">CTS</text>
<text x="177.6" y="83" transform="rotate(-90 177.6 83)">R1</text>
<text x="182.4" y="83" transform="rotate(-90 182.4 83)">1K</text>
<text x="187.8" y="83" transform="rotate(-90 187.8 83)">R2</text>
<text x="192.6" y="83" transform="rotate(-90 192.6 83)">1K</text>
<text x="202" y="81.7">3.3V</text>
<text x="91.8" y="86.4">C2</text>
<text x="101.4" y="86.2">C5</text>
<text x="112.1" y="86.4">C1</text>
<text x="123.3" y="84.3">POWER</text>
<text x="166.4" y="84.3">DTR</text>
<text x="217.2" y="84.3">GND</text>
<text x="217.2" y="86.8">CTS</text>
<text x="217.2" y="89.4">POWER</text>
<text x="91.8" y="91.5">0.1uF</text>
<text x="101.4" y="91">10uF</text>
<text x="112.1" y="91.5">0.1uF</text>
<text x="182.7" y="93.9" transform="rotate(-90 182.7 93.9)">LED1</text>
<text x="184.8" y="93.9" transform="rotate(-90 184.8 93.9)">Red</text>
<text x="192.8" y="93.9" transform="rotate(-90 192.8 93.9)">LED2</text>
<text x="195" y="93.9" transform="rotate(-90 195 93.9)">Green</text>
<text x="202.8" y="91.5">SJ2</text>
<text x="217.2" y="91.9">TXO</text>
<text x="217.2" y="94.4">RXI</text>
<text x="87.7" y="99.5">GND</text>
<text x="97.9" y="99.5">GND</text>
<text x="108" y="99.5">GND</text>
<text x="166.4" y="97">TXLED</text>
<text x="166.4" y="99.5">RXLED</text>
<text x="202" y="97">5V</text>
<text x="217.2" y="97">DTR</text>
<text x="199.5" y="102.1">Default 3.3V</text>
<text x="233.2" y="102.1">JP1</text>
<text x="141" y="112.2">FT232RLSSOP</text>
<text x="128.3" y="114.8">GND</text>
</g>
<g font-size="2.4" fill="#808080">
<text x="75.4" y="71.2">D-</text>
<text x="75.4" y="68.7">VBUS</text>
<text x="75.4" y="66.2">GND</text>
<text x="133.8" y="71.2">16</text>
<text x="161.2" y="71.2">1</text>
<text x="75.4" y="73.8">D+</text>
<text x="133.8" y="73.8">15</text>
<text x="140.8" y="72.4">USBDM</text>
<text x="140.8" y="74.9">USBDP</text>
<text x="152" y="74.9">RXD</text>
<text x="152.2" y="72.4">TXD</text>
<text x="161.2" y="73.8">5</text>
<text x="133.8" y="81.4">17</text>
<text x="133.8" y="78.9">20</text>
<text x="135" y="83.9">4</text>
<text x="140.8" y="82.5">3V3OUT</text>
<text x="140.8" y="80">VCC</text>
<text x="152.2" y="80">CTS</text>
<text x="152.2" y="82.5">RTS</text>
<text x="161.2" y="81.4">3</text>
<text x="161.2" y="78.9">11</text>
<text x="161.2" y="83.9">2</text>
<text x="228.9" y="83.9">1</text>
<text x="133.8" y="89">27</text>
<text x="140.8" y="85.1">VCCIO</text>
<text x="152" y="87.6">DSR</text>
<text x="152.1" y="85.1">DTR</text>
<text x="161.2" y="86.5">9</text>
<text x="161.2" y="89">10</text>
<text x="228.9" y="86.5">2</text>
<text x="228.9" y="89">3</text>
<text x="133.8" y="94.1">19</text>
<text x="133.8" y="91.6">28</text>
<text x="140.8" y="95.2">RESET</text>
<text x="140.8" y="90.1">OSCI</text>
<text x="140.8" y="92.7">OSCO</text>
<text x="151.8" y="90.1">DCD</text>
<text x="154.3" y="92.7">RI</text>
<text x="161.2" y="91.6">6</text>
<text x="228.9" y="91.6">4</text>
<text x="228.9" y="94.1">5</text>
<text x="133.8" y="99.2">25</text>
<text x="133.8" y="96.6">26</text>
<text x="135" y="101.7">7</text>
<text x="140.8" y="100.3">AGND</text>
<text x="140.8" y="97.7">TEST</text>
<text x="149.4" y="100.3">RXLED</text>
<text x="149.6" y="97.7">TXLED</text>
<text x="161.2" y="96.6">23</text>
<text x="161.2" y="99.2">22</text>
<text x="161.2" y="101.7">14</text>
<text x="228.9" y="96.6">6</text>
<text x="133.8" y="104.2">18</text>
<text x="133.8" y="106.8">21</text>
<text x="140.8" y="102.8">GND7 PWREN</text>
<text x="140.8" y="105.4">GND18 TXDEN</text>
<text x="140.8" y="107.9">GND21 SLEEP</text>
<text x="161.2" y="104.2">13</text>
<text x="161.2" y="106.8">12</text>
</g>
</svg>
